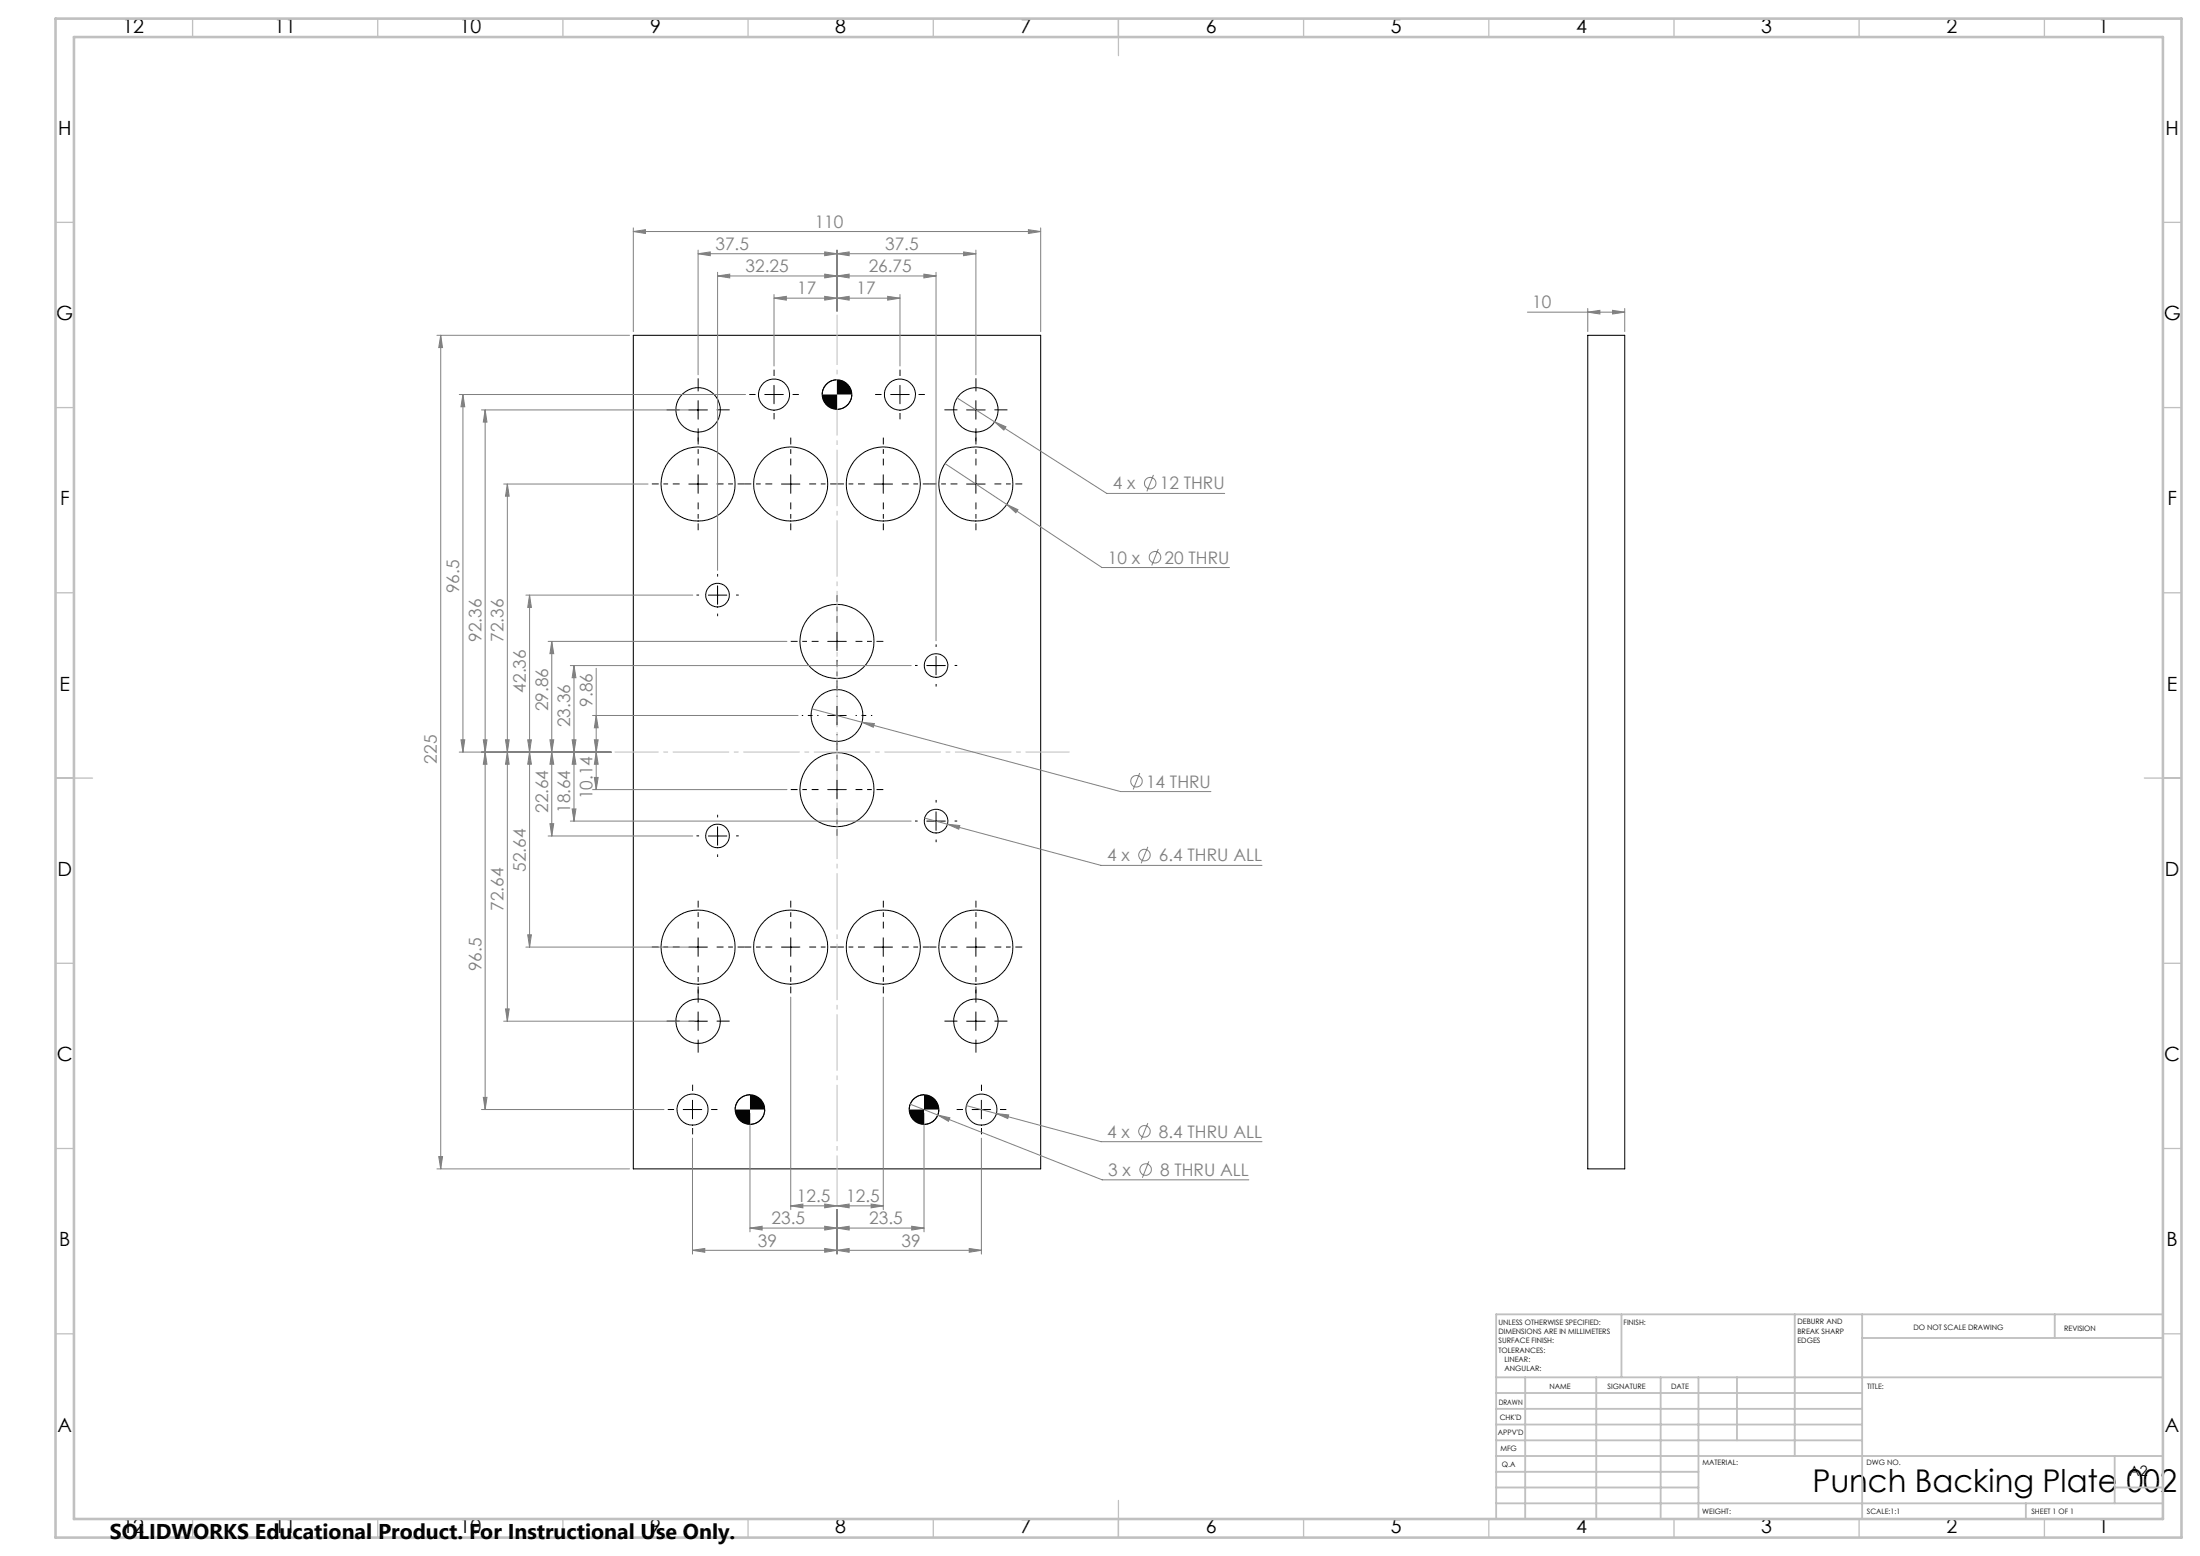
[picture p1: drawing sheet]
<svg xmlns="http://www.w3.org/2000/svg" width="594mm" height="420mm" viewBox="0 0 594 420" stroke-linecap="round" stroke-linejoin="round" font-family="sans-serif">
<g fill="none" stroke="#000" stroke-width=".27">
<path d="M171 90.5h110v225h-110zM428.7 90.5h10v225h-10zM186 110.6h5M188.5 108.1v5.1M206.5 106.5h5M209 104v5M226 102.5a4 4 0 0 0-4 4M230 106.5a4 4 0 0 1-4 4M240.5 106.5h5M243 104v5M261 110.6h5M263.5 108.1v5.1"/>
<path d="M186 130.7h5M188.5 128.1v5.1M211 130.7h5M213.5 128.1v5.1M236 130.7h5M238.5 128.1v5.1M261 130.7h5M263.5 128.1v5.1M193.7 158.1v5M191.2 160.6h5.1M223.5 173.1h5M226 170.7v4.9"/>
<path d="M250.2 179.7h5M252.7 177.1v5.1M223.5 193.1h5M226 190.7v4.9M223.5 213.1h5M226 210.6v5M252.7 219.1v5M191.2 225.7h5.1M193.7 223.1v5.1M250.2 221.6h5M186 255.6h5M188.5 253.1v5"/>
<path d="M211 255.6h5M213.5 253.1v5M236 255.6h5M238.5 253.1v5M261 255.6h5M263.5 253.1v5M186 275.6h5M188.5 273.1v5M261 275.6h5M263.5 273.1v5M184.5 299.5h5M187 297v5"/>
<path d="M202.5 295.5a4 4 0 0 0-4 4M206.5 299.5a4 4 0 0 1-4 4M249.5 295.5a4 4 0 0 0-4 4M253.5 299.5a4 4 0 0 1-4 4M262.5 299.5h5M265 297v5"/>
<circle cx="188.5" cy="110.6" r="6"/>
<circle cx="209" cy="106.5" r="4.2"/>
<circle cx="226" cy="106.5" r="4"/>
<circle cx="243" cy="106.5" r="4.2"/>
<circle cx="263.5" cy="110.6" r="6"/>
<circle cx="188.5" cy="130.6" r="10"/>
<circle cx="213.5" cy="130.6" r="10"/>
<circle cx="238.5" cy="130.6" r="10"/>
<circle cx="263.5" cy="130.6" r="10"/>
<circle cx="193.7" cy="160.6" r="3.2"/>
<circle cx="226" cy="173.1" r="10"/>
<circle cx="252.7" cy="179.6" r="3.2"/>
<circle cx="226" cy="193.1" r="7"/>
<circle cx="226" cy="213.2" r="10"/>
<circle cx="193.7" cy="225.6" r="3.2"/>
<circle cx="252.7" cy="221.6" r="3.2"/>
<circle cx="188.5" cy="255.6" r="10"/>
<circle cx="213.5" cy="255.6" r="10"/>
<circle cx="238.5" cy="255.6" r="10"/>
<circle cx="263.5" cy="255.6" r="10"/>
<circle cx="188.5" cy="275.6" r="6"/>
<circle cx="263.5" cy="275.6" r="6"/>
<circle cx="187" cy="299.5" r="4.2"/>
<circle cx="202.5" cy="299.5" r="4"/>
<circle cx="249.5" cy="299.5" r="4"/>
<circle cx="265" cy="299.5" r="4.2"/>
</g>
<g fill="none" stroke="#808080" stroke-width=".27">
<path d="M171 62.5l3.3-.5v1zM171 61.5v28M171 62.5h110M188.5 68.5l3.3-.5v1zM188.5 67.5v33.7M188.5 68.5h75M193.7 74.5l3.3-.5v1zM193.7 73.5v80.4M193.7 74.5h59M209 79.5v19.3M222.7 80l3.3 .5-3.3 .5zM222.7 68l3.3 .5-3.3 .5z"/>
<path d="M222.7 74l3.3 .5-3.3 .5zM226 68.5l3.3-.5v1zM226 74.5l3.3-.5v1zM226 67.5v16.4M239.7 80l3.3 .5-3.3 .5zM243 79.5v19.3M249.4 74l3.3 .5-3.3 .5zM252.7 73.5v99.4M260.2 68l3.3 .5-3.3 .5zM263.5 67.5v33.7M277.7 62l3.3 .5-3.3 .5zM281 61.5v28"/>
<path d="M118 90.5h52M119 90.5l.5 3.3h-1zM119 90.5v225M209 80.5l3.3-.5v1zM209 80.5h34M226 80.5l3.3-.5v1zM412.4 84.3h26.3M428.7 84.3l3.3-.5v1zM428.7 83.3v6.2M435.4 83.8l3.3 .5-3.3 .5zM438.7 83.3v6.2M124 106.5h77.3"/>
<path d="M125 106.5l.5 3.3h-1zM125 106.5v96.5M130 110.6h57.5M131 110.6l.5 3.3h-1zM131 110.6v188.9M258.4 107.4l40.4 25.8h31.9M268.5 113.9l3.1 1.3-.6 .9zM136 130.7h39M137 130.7l.5 3.2h-1zM137 130.7v144.9M255.1 125.1l16.7 11.1M271.8 136.2l3 1.4-.5 .8z"/>
<path d="M271.8 136.2l25.7 17h34.5M311.4 128.2l-1.7 4.4M312.7 148.2l-1.7 4.4M142 160.6h45M143 160.6l.5 3.4h-1zM143 160.6v95M148 173.1h64.5M149 173.1l.5 3.3h-1zM149 173.1v52.6M154 179.7h92M155 179.7l.5 3.2h-1zM155 179.7v41.9"/>
<path d="M124.5 199.7h1l-.5 3.3zM130.5 199.7h1l-.5 3.3zM136.5 199.7h1l-.5 3.3zM142.5 199.7h1l-.5 3.3zM148.5 199.7h1l-.5 3.3zM154.5 199.7h1l-.5 3.3zM160 193.1h55.5M160.5 199.7h1l-.5 3.3zM161 193.1l.5 3.3h-1zM161 180.4v32.7M219.2 191.3l13.6 3.7M232.8 195l3.3 .3-.3 1z"/>
<path d="M232.8 195l69.7 18.7h24.5M124 203h40.9M131 203l.5 3.3h-1zM137 203l.5 3.3h-1zM143 203l.5 3.3h-1zM149 203l.5 3.3h-1zM154.5 218.4h1l-.5 3.2zM155 203l.5 3.3h-1zM160 213.1h52.5M160.5 209.8h1l-.5 3.3zM161 203l.5 3.3h-1zM307.7 208.7l-1.7 4.4"/>
<path d="M148 225.7h39M148.5 222.3h1l-.5 3.4zM154 221.6h92M249.6 220.8l47.7 12.8h43.4M255.8 222.5l3.4 .3-.3 1zM309.9 228.6l-1.8 4.4M142 255.6h45.5M142.5 252.3h1l-.5 3.3zM136 275.6h51.5M136.5 272.3h1l-.5 3.3zM213.5 269.2v57.3M238.5 269.2v57.3"/>
<path d="M130 299.5h49.3M130.5 296.2h1l-.5 3.3zM245.7 298l51.9 20.5h39.6M260.9 298.4l8.1 2.2M118 315.5h52M118.5 312.2h1l-.5 3.3zM187 307.2v31.3M202.5 300.5v32M249.5 300.5v32M253.2 301l3.3 .7-.4 1zM265 307.2v31.3M269 300.6l3.3 .3-.2 1z"/>
<path d="M269 300.6l28.3 7.6h43.4M309.9 303.2l-1.8 4.4M310.2 313.5l-1.8 4.4M187 337.5l3.3-.5v1zM187 337.5h78M202.5 331.5l3.3-.5v1zM202.5 331.5h47M213.5 325.5l3.3-.5v1zM213.5 325.5h25M222.7 325l3.3 .5-3.3 .5zM222.7 337l3.3 .5-3.3 .5zM222.7 331l3.3 .5-3.3 .5z"/>
<path d="M226 331.5l3.3-.5v1zM226 337.5l3.3-.5v1zM226 325.5l3.3-.5v1zM226 326.5v12M235.2 325l3.3 .5-3.3 .5zM246.2 331l3.3 .5-3.3 .5zM261.7 337l3.3 .5-3.3 .5z"/>
<circle cx="310.5" cy="130.4" r="1.56"/>
<circle cx="311.8" cy="150.4" r="1.56"/>
<circle cx="306.8" cy="210.9" r="1.56"/>
<circle cx="309" cy="230.8" r="1.55"/>
<circle cx="309" cy="305.4" r="1.55"/>
<circle cx="309.3" cy="315.7" r="1.56"/>
</g>
<g fill="none" stroke="#000" stroke-width=".27" stroke-dasharray="15.2 1.3 1.3 1.3" stroke-linecap="butt">
<path d="M183.5 110.6h-3.5M188.5 105.6v-3.5M188.5 115.6v3.5M193.5 110.6h3.5M204 106.5h-1.7M209 101.5v-1.7M209 111.5v1.7M214 106.5h1.7M238 106.5h-1.7M243 101.5v-1.7M243 111.5v1.7M248 106.5h1.7"/>
<path d="M258.5 110.6h-3.5M263.5 105.6v-3.5M263.5 115.6v3.5M268.5 110.6h3.5M193.8 155.6v-.7M188.8 160.6h-.7M193.8 165.6v.7M198.8 160.6h.7M247.8 179.6h-.7M252.8 174.6v-.7M257.8 179.6h.7M252.8 184.6v.7"/>
<path d="M252.8 216.6v-.7M188.8 225.6h-.7M193.8 220.6v-.7M193.8 230.6v.7M198.8 225.6h.7M247.8 221.6h-.7M252.8 226.6v.7M257.8 221.6h.7M183.5 275.6h-3.5M188.5 270.6v-3.5M193.5 275.6h3.5M258.5 275.6h-3.5"/>
<path d="M263.5 270.6v-3.5M268.5 275.6h3.5M182 299.5h-1.7M187 294.5v-1.7M188.5 280.6v3.5M192 299.5h1.7M260 299.5h-1.7M263.5 280.6v3.5M265 294.5v-1.7M270 299.5h1.7M187 304.5v1.7M265 304.5v1.7"/>
</g>
<g fill="none" stroke="#000" stroke-width=".27" stroke-dasharray="15.2 1.3 1.3 1.3" stroke-dashoffset="13.4" stroke-linecap="butt">
<path d="M183.5 130.6h-7.5M188.5 125.6v-7.5M188.5 135.6v7.5M193.5 130.6h7.5M208.5 130.6h-7.5M213.5 125.6v-7.5M213.5 135.6v7.5M218.5 130.6h7.5M233.5 130.6h-7.5M238.5 125.6v-7.5M238.5 135.6v7.5M243.5 130.6h7.5"/>
<path d="M258.5 130.6h-7.5M263.5 125.6v-7.5M263.5 135.6v7.5M268.5 130.6h7.5M221 173.1h-7.5M226 168.1v-7.5M226 178.1v7.5M231 173.1h7.5M221 213.1h-7.5M226 208.1v-7.5M226 218.1v7.5M231 213.1h7.5"/>
<path d="M183.5 255.6h-7.5M188.5 250.6v-7.5M193.5 255.6h7.5M208.5 255.6h-7.5M213.5 250.6v-7.5M218.5 255.6h7.5M233.5 255.6h-7.5M238.5 250.6v-7.5M243.5 255.6h7.5M258.5 255.6h-7.5M263.5 250.6v-7.5M268.5 255.6h7.5"/>
<path d="M188.5 260.6v7.5M213.5 260.6v7.5M238.5 260.6v7.5M263.5 260.6v7.5"/>
</g>
<path d="M221 193.1h-4.5M226 188.1v-4.5M226 198.1v4.5M231 193.1h4.5" fill="none" stroke="#000" stroke-width=".27" stroke-dasharray="15.2 1.3 1.3 1.3" stroke-dashoffset="14.9" stroke-linecap="butt"/>
<path d="M165.9 203h122.9" fill="none" stroke="#c0c0c0" stroke-width=".27" stroke-dasharray="15.2 1.3 1.3 1.3" stroke-dashoffset="3.3" stroke-linecap="butt"/>
<path d="M226 325.5v-240.6" fill="none" stroke="#c0c0c0" stroke-width=".27" stroke-dasharray="15.2 1.3 1.3 1.3" stroke-dashoffset="1.6" stroke-linecap="butt"/>
<g fill="none" stroke="#c0c0c0" stroke-width=".35">
<path d="M52 5v5M102 5v5M152 5v5M202 5v5M252 5v5M302 5v10M352 5v5M402 5v5M452 5v5M502 5v5M552 5v5M15 60h5"/>
<path d="M584 60h5M15 110h5M584 110h5M15 160h5M584 160h5M15 210h10M579 210h10M15 260h5M584 260h5M15 310h5M584 310h5M15 360h5"/>
<path d="M584 360h5M52 410v5M102 410v5M152 410v5M202 410v5M252 410v5M302 405v10M352 410v5M402 410v5M452 410v5M502 410v5M552 410v5"/>
</g>
<g fill="none" stroke="#c0c0c0" stroke-width=".5">
<path d="M437.8 354.8v17M484.6 354.8v38.2M502.8 354.8v55.2M554.8 354.8v6.4M584 354.8h-180v55.2M404 371.8h180M404 376h98.8M411.8 371.8v38.2M431 371.8v38.2M448.4 371.8v38.2M458.6 371.8v38.2M469 371.8v17"/>
<path d="M502.8 361.2h81.2M404 388.8h98.8M404 384.5h98.8M404 380.3h98.8M404 397.3h54.6M404 393h180M571 393v12.8M404 405.8h180M404 401.5h54.6M547 405.8v4.2M571 401.5h13"/>
</g>
<path d="M15 5h574v410h-574zM20 10h564v400h-564z" fill="none" stroke="#c0c0c0" stroke-width=".7"/>
<path d="M245.5 299.5a4 4 0 0 0 4 4v-4zM249.5 295.5v4h4a4 4 0 0 0-4-4zM198.5 299.5a4.1 4.1 0 0 0 4 4v-4zM202.5 295.5v4h4a4 4 0 0 0-4-4zM222 106.5a4 4 0 0 0 4 4v-4zM226 102.5v4h4a4 4 0 0 0-4-4z" fill="#000"/>
<g fill="#808080">
<path d="M435.4 83.8l3.3 .5-3.3 .5zM428.7 84.3l3.3-.5v1z"/>
<path d="M271.8 136.2l2.5 2.2 .5-.8zM268.5 113.9l2.5 2.2 .6-.9zM269 300.6l3.1 1.3 .2-1zM253.2 301l2.9 1.7 .4-1zM255.8 222.5l3.1 1.3 .3-1zM232.8 195l3 1.3 .3-1zM171 62.5l3.3-.5v1zM277.7 62l3.3 .5-3.3 .5z"/>
<path d="M118.5 312.2h1l-.5 3.3zM119 90.5l.5 3.3h-1z"/>
<path d="M222.7 80l3.3 .5-3.3 .5zM209 80.5l3.3-.5v1zM222.7 68l3.3 .5-3.3 .5zM188.5 68.5l3.3-.5v1zM222.7 74l3.3 .5-3.3 .5zM193.7 74.5l3.3-.5v1zM260.2 68l3.3 .5-3.3 .5zM226 68.5l3.3-.5v1zM222.7 325l3.3 .5-3.3 .5zM213.5 325.5l3.3-.5v1zM246.2 331l3.3 .5-3.3 .5zM226 331.5l3.3-.5v1zM222.7 337l3.3 .5-3.3 .5zM187 337.5l3.3-.5v1zM261.7 337l3.3 .5-3.3 .5zM226 337.5l3.3-.5v1z"/>
<path d="M226 80.5l3.3-.5v1zM239.7 80l3.3 .5-3.3 .5zM226 74.5l3.3-.5v1zM249.4 74l3.3 .5-3.3 .5zM226 325.5l3.3-.5v1zM235.2 325l3.3 .5-3.3 .5zM202.5 331.5l3.3-.5v1zM222.7 331l3.3 .5-3.3 .5z"/>
<path d="M160.5 199.7h1l-.5 3.3zM161 193.1l.5 3.3h-1zM142.5 199.7h1l-.5 3.3zM143 160.6l.5 3.4h-1zM160.5 209.8h1l-.5 3.3zM161 203l.5 3.3h-1zM154.5 218.4h1l-.5 3.2zM155 203l.5 3.3h-1zM148.5 222.3h1l-.5 3.4zM149 203l.5 3.3h-1zM142.5 252.3h1l-.5 3.3zM143 203l.5 3.3h-1zM136.5 272.3h1l-.5 3.3zM137 203l.5 3.3h-1zM130.5 296.2h1l-.5 3.3zM131 203l.5 3.3h-1z"/>
<path d="M155 179.7l.5 3.2h-1zM154.5 199.7h1l-.5 3.3zM149 173.1l.5 3.3h-1zM148.5 199.7h1l-.5 3.3zM137 130.7l.5 3.2h-1zM136.5 199.7h1l-.5 3.3zM131 110.6l.5 3.3h-1zM130.5 199.7h1l-.5 3.3zM125 106.5l.5 3.3h-1zM124.5 199.7h1l-.5 3.3z"/>
</g>
<text font-size="8.5" x="489.4" y="402.7">Punch Backing Plate 002</text>
<text font-size="5.8" x="29.7" y="415.3">SOLIDWORKS Educational Product. For Instructional Use Only.</text>
<g font-size="5.3">
<text x="33.1" y="8.9">12</text>
<text x="74.1" y="8.9">11</text>
<text x="124.1" y="8.9">10</text>
<text x="175.5" y="8.9">9</text>
<text x="225.5" y="8.9">8</text>
<text x="275.5" y="8.9">7</text>
<text x="325.5" y="8.9">6</text>
<text x="375.5" y="8.9">5</text>
<text x="425.5" y="8.9">4</text>
<text x="475.5" y="8.9">3</text>
<text x="525.5" y="8.9">2</text>
<text x="566.5" y="8.9">1</text>
<text x="15.7" y="36.4">H</text>
<text x="584.7" y="36.4">H</text>
<text x="15.2" y="86.4">G</text>
<text x="584.2" y="86.4">G</text>
<text x="16.2" y="136.4">F</text>
<text x="585.2" y="136.4">F</text>
<text x="16.1" y="186.4">E</text>
<text x="585.1" y="186.4">E</text>
<text x="15.5" y="236.4">D</text>
<text x="584.5" y="236.4">D</text>
<text x="15.4" y="286.4">C</text>
<text x="584.4" y="286.4">C</text>
<text x="16" y="336.4">B</text>
<text x="585" y="336.4">B</text>
<text x="15.5" y="386.4">A</text>
<text x="584.5" y="386.4">A</text>
<text x="33.1" y="413.9">12</text>
<text x="74.1" y="413.9">11</text>
<text x="124.1" y="413.9">10</text>
<text x="175.5" y="413.9">9</text>
<text x="225.5" y="413.9">8</text>
<text x="275.5" y="413.9">7</text>
<text x="325.5" y="413.9">6</text>
<text x="375.5" y="413.9">5</text>
<text x="425.5" y="413.9">4</text>
<text x="475.5" y="413.9">3</text>
<text x="525.5" y="413.9">2</text>
<text x="566.5" y="413.9">1</text>
</g>
<g font-size="4.7" fill="#808080">
<text x="220" y="61.5">110</text>
<text x="193.2" y="67.5">37.5</text>
<text x="239" y="67.5">37.5</text>
<text x="201.3" y="73.5">32.25</text>
<text x="234.5" y="73.5">26.75</text>
<text x="215.3" y="79.5">17</text>
<text x="231.2" y="79.5">17</text>
<text x="413.7" y="83.2">10</text>
<text x="300.4" y="132.1">4 x</text>
<text x="313.1" y="132.1">12 THRU</text>
<text x="299.2" y="152.1">10 x</text>
<text x="314.4" y="152.1">20 THRU</text>
<text x="124" y="160.1" transform="rotate(-90 124 160.1)">96.5</text>
<text x="130" y="173.3" transform="rotate(-90 130 173.3)">92.36</text>
<text x="136" y="173.3" transform="rotate(-90 136 173.3)">72.36</text>
<text x="142" y="187" transform="rotate(-90 142 187)">42.36</text>
<text x="160" y="190.7" transform="rotate(-90 160 190.7)">9.86</text>
<text x="148" y="192" transform="rotate(-90 148 192)">29.86</text>
<text x="154" y="196.3" transform="rotate(-90 154 196.3)">23.36</text>
<text x="118" y="206.1" transform="rotate(-90 118 206.1)">225</text>
<text x="160" y="215.7" transform="rotate(-90 160 215.7)">10.14</text>
<text x="309.4" y="212.6">14 THRU</text>
<text x="148" y="219.5" transform="rotate(-90 148 219.5)">22.64</text>
<text x="154" y="219.5" transform="rotate(-90 154 219.5)">18.64</text>
<text x="298.9" y="232.5">4 x</text>
<text x="312.9" y="232.5">6.4 THRU ALL</text>
<text x="142" y="235.4" transform="rotate(-90 142 235.4)">52.64</text>
<text x="136" y="245.9" transform="rotate(-90 136 245.9)">72.64</text>
<text x="130" y="262.1" transform="rotate(-90 130 262.1)">96.5</text>
<text x="298.9" y="307.1">4 x</text>
<text x="312.9" y="307.1">8.4 THRU ALL</text>
<text x="299.2" y="317.4">3 x</text>
<text x="313.2" y="317.4">8 THRU ALL</text>
<text x="215.1" y="324.5">12.5</text>
<text x="228.5" y="324.5">12.5</text>
<text x="208.3" y="330.5">23.5</text>
<text x="234.7" y="330.5">23.5</text>
<text x="204.7" y="336.5">39</text>
<text x="243.4" y="336.5">39</text>
</g>
<text font-size="3.9" x="574.9" y="398.5">A2</text>
<g font-size="2">
<text x="404.6" y="357.6">UNLESS OTHERWISE SPECIFIED:</text>
<text x="438.4" y="357.6">FINISH:</text>
<text x="485.3" y="357.5">DEBURR AND</text>
<text x="485.3" y="360">BREAK SHARP</text>
<text x="516.6" y="359">DO NOT SCALE DRAWING</text>
<text x="557.3" y="359.2">REVISION</text>
<text x="404.6" y="360.1">DIMENSIONS ARE IN MILLIMETERS</text>
<text x="404.6" y="362.6">SURFACE FINISH:</text>
<text x="404.6" y="365.1">TOLERANCES:</text>
<text x="485.3" y="362.5">EDGES</text>
<text x="406.2" y="367.6">LINEAR:</text>
<text x="406.2" y="370.1">ANGULAR:</text>
<text x="418.3" y="375">NAME</text>
<text x="434" y="374.9">SIGNATURE</text>
<text x="451.2" y="374.9">DATE</text>
<text x="504.1" y="374.9">TITLE:</text>
<text x="404.6" y="379.1">DRAWN</text>
<text x="404.9" y="383.3">CHK'D</text>
<text x="404.4" y="387.4">APPV'D</text>
<text x="405.1" y="391.8">MFG</text>
<text x="405.5" y="396">Q.A</text>
<text x="459.6" y="395.5">MATERIAL:</text>
<text x="504" y="395.5">DWG NO.</text>
<text x="459.6" y="408.5">WEIGHT:</text>
<text x="504.1" y="408.6">SCALE:1:1</text>
<text x="548.5" y="408.6">SHEET 1 OF 1</text>
</g>
</svg>
